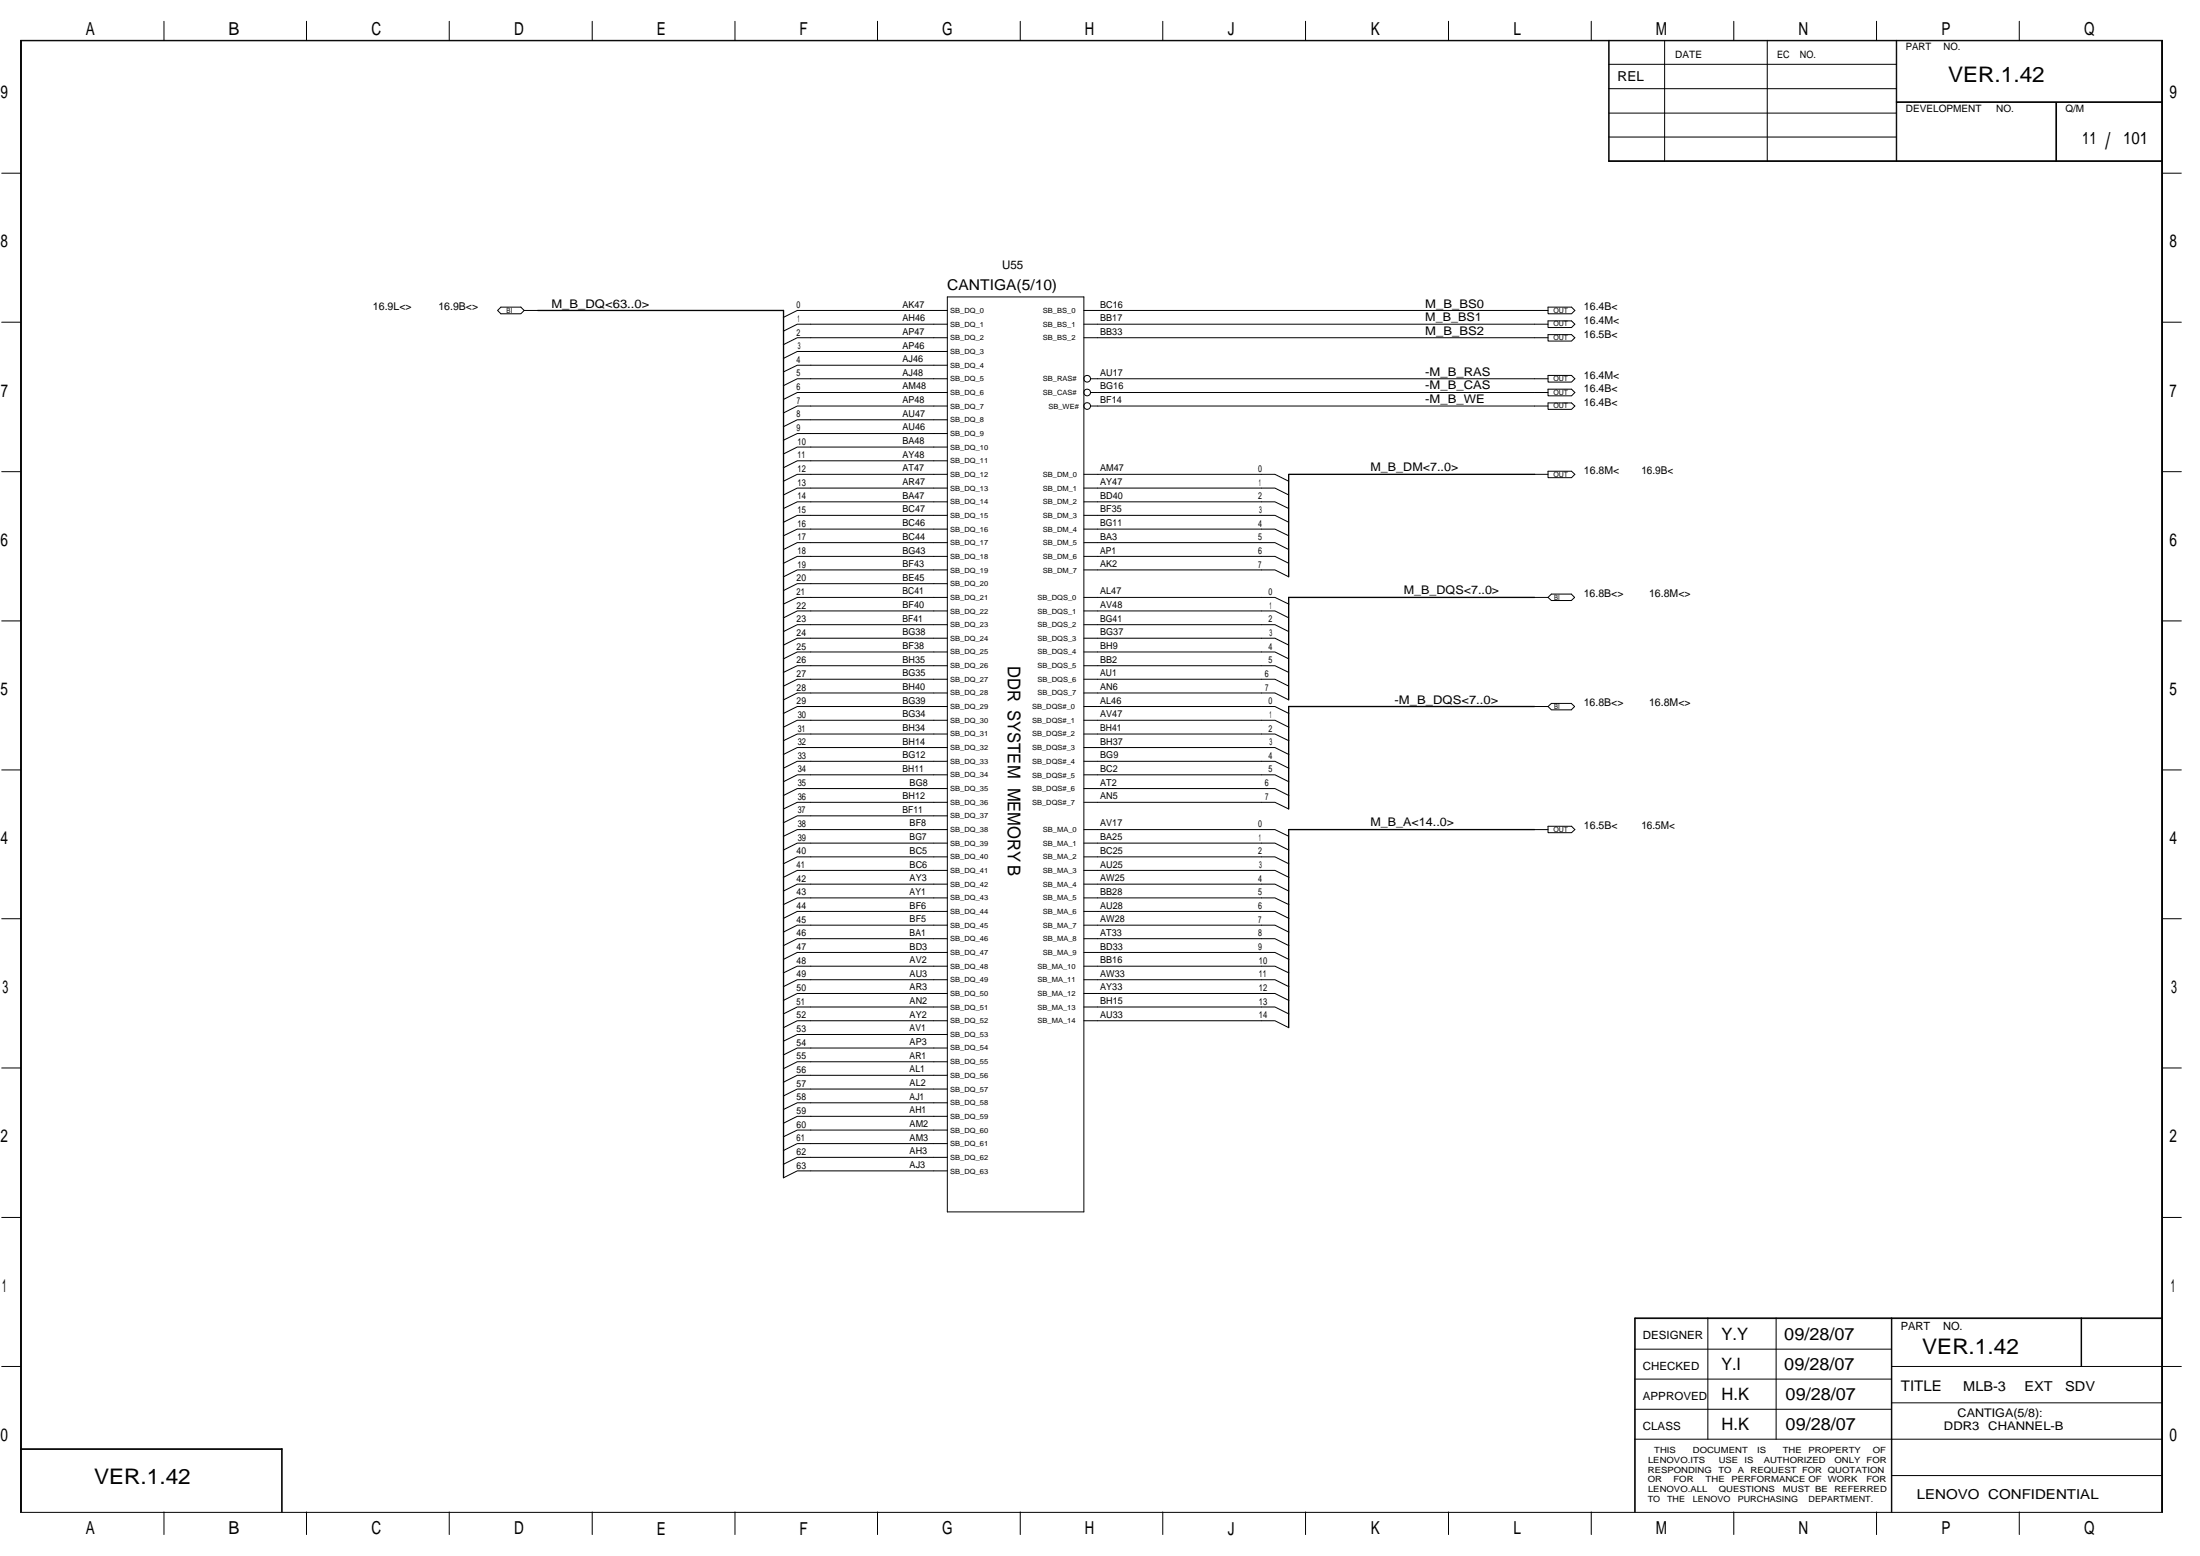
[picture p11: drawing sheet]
<svg xmlns="http://www.w3.org/2000/svg" width="420mm" height="297mm" viewBox="0 0 420 297" stroke-linecap="round" stroke-linejoin="round" font-family="sans-serif">
<path d="M102.7 59.3h46.9v165.5M293.1 90.6h-47v19.5M293.1 114h-47v19.6M293.1 134.9h-47v19.5M293.1 158.4h-47v37.8" fill="none" stroke="#000" stroke-width=".25"/>
<g fill="none" stroke="#000" stroke-width=".19">
<path d="M3.9 7.7h409.1v281h-409.1zM31.3 4.1v3.6M58.5 4.1v3.6M85.8 4.1v3.6M113.1 4.1v3.6M140.4 4.1v3.6M167.6 4.1v3.6M194.8 4.1v3.6M222.1 4.1v3.6M249.3 4.1v3.6M276.6 4.1v3.6M303.9 4.1v3.6"/>
<path d="M307.2 7.7v23.1h105.8M307.2 12.3h55M307.2 16.9h55M307.3 7.7v23.1M317.9 7.7v23.1M331.1 4.1v3.6M337.5 7.7v23.1M358.4 4.1v3.6M362.2 7.7v23.1M362.2 19.4h50.8M362.2 19.6h50.8M385.6 4.1v3.6"/>
<path d="M392.6 19.6v11.2M392.8 19.6v11.2M.3 33.1h3.6M307.2 30.7h105.8M307.2 21.6h55M307.3 26.2h54.9M413 33.1h3.6M95 59.3l.7-.7h3.8l.6 .7-.6 .6h-3.8zM100.1 59.3h2.6M180.9 56.7h26.1v174.7h-26.1zM180.9 59.3h-28.6l-2.7 1.3M295.6 59.3h-88.6"/>
<path d="M295.6 58.6h4.5l.7 .7-.7 .6h-4.5zM.3 61.5h3.6M180.9 77.5h-28.6l-2.7 1.3M180.9 74.9h-28.6l-2.7 1.3M180.9 69.7h-28.6l-2.7 1.3M180.9 72.3h-28.6l-2.7 1.3M180.9 64.5h-28.6l-2.7 1.3M180.9 61.9h-28.6l-2.7 1.3M180.9 67.1h-28.6l-2.7 1.3M295.6 61.9h-88.6M295.6 64.5h-88.6M295.6 61.3h4.5l.7 .6-.7 .6h-4.5z"/>
<path d="M295.6 72.3h-87.3M295.6 63.9h4.5l.7 .6-.7 .6h-4.5zM295.6 71.7h4.5l.7 .6-.7 .6h-4.5zM295.6 77.5h-87.3M295.6 74.9h-87.3M295.6 76.9h4.5l.7 .6-.7 .6h-4.5zM295.6 74.3h4.5l.7 .6-.7 .7h-4.5zM413 61.5h3.6M.3 90h3.6M180.9 80.1h-28.6l-2.7 1.3M180.9 95.8h-28.6l-2.7 1.3M180.9 98.4h-28.6l-2.7 1.3"/>
<path d="M180.9 88h-28.6l-2.7 1.3M180.9 93.2h-28.6l-2.7 1.3M180.9 90.6h-28.6l-2.7 1.3M180.9 82.8h-28.6l-2.7 1.2M180.9 85.3h-28.6l-2.7 1.4M207 93.2h36.5l2.6 1.3M207 95.8h36.5l2.6 1.3M207 90.6h36.5l2.6 1.3M207 98.4h36.5l2.6 1.3M293.1 90.6h2.5M295.6 90h4.5l.7 .6-.7 .6h-4.5zM413 90h3.6"/>
<path d="M.3 118.5h3.6M180.9 114h-28.6l-2.7 1.3M180.9 119.3h-28.6l-2.7 1.3M180.9 116.6h-28.6l-2.7 1.3M180.9 108.8h-28.6l-2.7 1.3M180.9 111.4h-28.6l-2.7 1.3M180.9 106.2h-28.6l-2.7 1.3M180.9 101h-28.6l-2.7 1.3M180.9 103.6h-28.6l-2.7 1.3M207 108.8h36.5l2.6 1.3M207 106.2h36.5l2.6 1.3M207 103.6h36.5l2.6 1.3"/>
<path d="M207 101h36.5l2.6 1.3M207 119.3h36.5l2.6 1.3M207 116.6h36.5l2.6 1.3M207 114h36.5l2.6 1.3M293.1 114h2.5M295.6 114l.7-.6h3.8l.6 .6-.6 .6h-3.8zM413 118.5h3.6M180.9 134.9h-28.6l-2.7 1.3M180.9 137.5h-28.6l-2.7 1.3M180.9 129.7h-28.6l-2.7 1.3M180.9 132.3h-28.6l-2.7 1.3M180.9 121.8h-28.6l-2.7 1.3"/>
<path d="M180.9 124.5h-28.6l-2.7 1.3M180.9 127.1h-28.6l-2.7 1.3M207 129.7h36.5l2.6 1.3M207 132.3h36.5l2.6 1.3M207 127.1h36.5l2.6 1.3M207 124.5h36.5l2.6 1.3M207 121.8h36.5l2.6 1.3M207 134.9h36.5l2.6 1.3M207 137.5h36.5l2.6 1.3M293.1 134.9h2.5M295.6 134.9l.7-.6h3.8l.6 .6-.6 .6h-3.8zM.3 147h3.6"/>
<path d="M180.9 158.4h-28.6l-2.7 1.2M180.9 155.7h-28.6l-2.7 1.4M180.9 147.9h-28.6l-2.7 1.3M180.9 150.5h-28.6l-2.7 1.3M180.9 153.2h-28.6l-2.7 1.2M180.9 142.7h-28.6l-2.7 1.3M180.9 145.3h-28.6l-2.7 1.3M180.9 140.1h-28.6l-2.7 1.3M207 158.4h36.5l2.6 1.2M207 153.2h36.5l2.6 1.2M207 145.3h36.5l2.6 1.3M207 147.9h36.5l2.6 1.3"/>
<path d="M207 150.5h36.5l2.6 1.3M207 140.1h36.5l2.6 1.3M207 142.7h36.5l2.6 1.3M293.1 158.4h2.5M295.6 157.7h4.5l.7 .7-.7 .6h-4.5zM413 147h3.6M.3 175.4h3.6M180.9 174h-28.6l-2.7 1.3M180.9 176.6h-28.6l-2.7 1.3M180.9 179.2h-28.6l-2.7 1.3M180.9 168.8h-28.6l-2.7 1.3M180.9 171.4h-28.6l-2.7 1.3"/>
<path d="M180.9 161h-28.6l-2.7 1.3M180.9 166.2h-28.6l-2.7 1.3M180.9 163.6h-28.6l-2.7 1.3M207 174h36.5l2.6 1.3M207 168.8h36.5l2.6 1.3M207 171.4h36.5l2.6 1.3M207 176.6h36.5l2.6 1.3M207 179.2h36.5l2.6 1.3M207 161h36.5l2.6 1.3M207 166.2h36.5l2.6 1.3M207 163.6h36.5l2.6 1.3M413 175.4h3.6"/>
<path d="M180.9 194.9h-28.6l-2.7 1.3M180.9 197.5h-28.6l-2.7 1.3M180.9 189.7h-28.6l-2.7 1.3M180.9 192.2h-28.6l-2.7 1.3M180.9 184.4h-28.6l-2.7 1.3M180.9 181.8h-28.6l-2.7 1.3M180.9 187h-28.6l-2.7 1.3M207 194.9h36.5l2.6 1.3M207 187h36.5l2.6 1.3M207 184.4h36.5l2.6 1.3M207 192.2h36.5l2.6 1.3M207 189.7h36.5l2.6 1.3"/>
<path d="M207 181.8h36.5l2.6 1.3M.3 203.9h3.6M180.9 215.7h-28.6l-2.7 1.3M180.9 218.3h-28.6l-2.7 1.3M180.9 210.5h-28.6l-2.7 1.3M180.9 207.9h-28.6l-2.7 1.3M180.9 213.1h-28.6l-2.7 1.3M180.9 205.3h-28.6l-2.7 1.3M180.9 202.7h-28.6l-2.7 1.3M180.9 200.1h-28.6l-2.7 1.3M413 203.9h3.6M.3 232.4h3.6"/>
<path d="M180.9 220.9h-28.6l-2.7 1.3M180.9 223.5h-28.6l-2.7 1.3M413 232.4h3.6M312.2 251.7h100.8M312.2 257.6h49M312.3 251.6v37M326.2 251.6v23.1M339.2 251.6v23.1M361.2 251.6v37M361.3 251.6v37M397.5 251.6v9.3M413 251.6h-100.8v37"/>
<path d="M.3 260.9h3.6M3.9 276.6h50v12M3.9 276.7h50M53.8 276.6v12M312.2 274.7h100.8M312.2 263.3h49M312.2 269h49M361.2 267.8h51.8M361.2 260.9h55.4M31.3 288.6v4.3M58.5 288.6v4.3M85.8 288.6v4.3"/>
<path d="M113.1 288.6v4.3M140.4 288.6v4.3M167.6 288.6v4.3M194.8 288.6v4.3M222.1 288.6v4.3M249.3 288.6v4.3M276.6 288.6v4.3M303.9 288.6v4.3M331.1 288.6v4.3M358.4 288.6v4.3M361.2 281.7h51.8M385.6 288.6v4.3"/>
<path d="M412.8 288.6v-280.8h-408.7v280.8"/>
<circle cx="207.6" cy="72.3" r=".64"/>
<circle cx="207.6" cy="74.9" r=".64"/>
<circle cx="207.6" cy="77.5" r=".64"/>
</g>
<text font-size="4.4" x="402.1" y="28.4">/</text>
<g font-size="4.1">
<text x="372.1" y="15.7">VER.1.42</text>
<text x="367.1" y="258.4">VER.1.42</text>
<text x="18" y="283.2">VER.1.42</text>
</g>
<g font-size="3.4">
<text x="16.4" y="6.6">A</text>
<text x="43.6" y="6.6">B</text>
<text x="70.9" y="6.6">C</text>
<text x="98.2" y="6.6">D</text>
<text x="125.4" y="6.6">E</text>
<text x="152.7" y="6.6">F</text>
<text x="179.9" y="6.6">G</text>
<text x="207.2" y="6.6">H</text>
<text x="234.5" y="6.6">J</text>
<text x="261.8" y="6.6">K</text>
<text x="289" y="6.6">L</text>
<text x="316.2" y="6.6">M</text>
<text x="343.5" y="6.6">N</text>
<text x="370.8" y="6.6">P</text>
<text x="398" y="6.6">Q</text>
<text x=".1" y="18.8">9</text>
<text x="414.3" y="18.8">9</text>
<text x=".1" y="47.2">8</text>
<text x="414.3" y="47.2">8</text>
<text x=".2" y="75.7">7</text>
<text x="414.3" y="75.7">7</text>
<text x=".1" y="104.2">6</text>
<text x="414.3" y="104.2">6</text>
<text x="192.5" y="127.1" transform="rotate(90 192.5 127.1)">DDR SYSTEM MEMORY B</text>
<text x=".1" y="132.7">5</text>
<text x="414.3" y="132.7">5</text>
<text x=".1" y="161.1">4</text>
<text x="414.3" y="161.1">4</text>
<text x=".5" y="189.6">3</text>
<text x="414.6" y="189.6">3</text>
<text x=".1" y="218.1">2</text>
<text x="414.3" y="218.1">2</text>
<text x=".4" y="246.6">1</text>
<text x="414.6" y="246.6">1</text>
<text x=".1" y="275.1">0</text>
<text x="414.3" y="275.1">0</text>
<text x="16.4" y="292.9">A</text>
<text x="43.6" y="292.9">B</text>
<text x="70.9" y="292.9">C</text>
<text x="98.2" y="292.9">D</text>
<text x="125.4" y="292.9">E</text>
<text x="152.7" y="292.9">F</text>
<text x="179.9" y="292.9">G</text>
<text x="207.2" y="292.9">H</text>
<text x="234.5" y="292.9">J</text>
<text x="261.8" y="292.9">K</text>
<text x="289" y="292.9">L</text>
<text x="316.2" y="292.9">M</text>
<text x="343.5" y="292.9">N</text>
<text x="370.8" y="292.9">P</text>
<text x="398" y="292.9">Q</text>
</g>
<g font-size="3.3">
<text x="397.7" y="27.4">11</text>
<text x="405.5" y="27.4">101</text>
<text x="328.7" y="255.8">Y.Y</text>
<text x="340.8" y="255.8">09/28/07</text>
<text x="328.7" y="261.6">Y.I</text>
<text x="340.8" y="261.6">09/28/07</text>
<text x="328.8" y="267.3">H.K</text>
<text x="341" y="267.3">09/28/07</text>
<text x="328.8" y="273">H.K</text>
<text x="341" y="273">09/28/07</text>
</g>
<g font-size="2.8">
<text x="180.9" y="55.4">CANTIGA(5/10)</text>
<text x="363" y="265.6">TITLE</text>
</g>
<g font-size="2.6">
<text x="308.9" y="15.5">REL</text>
<text x="374.9" y="265.5">MLB-3</text>
<text x="386.6" y="265.5">EXT</text>
<text x="394.4" y="265.5">SDV</text>
<text x="366.1" y="286.1">LENOVO CONFIDENTIAL</text>
</g>
<g font-size="2.3">
<text x="191.4" y="51.4">U55</text>
<text x="105.3" y="58.7">M_B_DQ&lt;63..0&gt;</text>
<text x="272.2" y="58.7">M_B_BS0</text>
<text x="272.2" y="63.9">M_B_BS2</text>
<text x="272.2" y="61.3">M_B_BS1</text>
<text x="272.2" y="71.8">-M_B_RAS</text>
<text x="272.2" y="74.3">-M_B_CAS</text>
<text x="272.2" y="77">-M_B_WE</text>
<text x="261.7" y="90">M_B_DM&lt;7..0&gt;</text>
<text x="268.1" y="113.5">M_B_DQS&lt;7..0&gt;</text>
<text x="266.3" y="134.3">-M_B_DQS&lt;7..0&gt;</text>
<text x="261.7" y="157.8">M_B_A&lt;14..0&gt;</text>
<text x="371.3" y="273">DDR3</text>
<text x="373.9" y="270.4">CANTIGA(5/8):</text>
<text x="379.7" y="273">CHANNEL-B</text>
</g>
<g font-size="2.2">
<text x="313.8" y="255.7">DESIGNER</text>
<text x="363" y="253.8">PART</text>
<text x="371.1" y="253.8">NO.</text>
<text x="313.8" y="261.5">CHECKED</text>
<text x="313.8" y="267.2">APPROVED</text>
<text x="313.8" y="272.9">CLASS</text>
</g>
<g font-size="2">
<text x="71.2" y="59.2">16.9L&lt;&gt;</text>
<text x="83.7" y="59.2">16.9B&lt;&gt;</text>
<text x="302.5" y="59.2">16.4B&lt;</text>
<text x="302.5" y="64.4">16.5B&lt;</text>
<text x="302.5" y="61.8">16.4M&lt;</text>
<text x="302.5" y="72.3">16.4M&lt;</text>
<text x="302.5" y="74.9">16.4B&lt;</text>
<text x="302.5" y="77.5">16.4B&lt;</text>
<text x="302.5" y="90.5">16.8M&lt;</text>
<text x="313.5" y="90.5">16.9B&lt;</text>
<text x="302.5" y="114">16.8B&lt;&gt;</text>
<text x="314.9" y="114">16.8M&lt;&gt;</text>
<text x="302.5" y="134.8">16.8B&lt;&gt;</text>
<text x="314.9" y="134.8">16.8M&lt;&gt;</text>
<text x="302.5" y="158.3">16.5B&lt;</text>
<text x="313.5" y="158.3">16.5M&lt;</text>
</g>
<g font-size="1.9">
<text x="319.9" y="11">DATE</text>
<text x="339.4" y="11">EC</text>
<text x="343.7" y="11">NO.</text>
<text x="364" y="9.5">PART</text>
<text x="371.2" y="9.5">NO.</text>
<text x="364" y="21.3">DEVELOPMENT</text>
<text x="381.2" y="21.3">NO.</text>
<text x="394.5" y="21.3">Q/M</text>
</g>
<g font-size="1.8">
<text x="152.1" y="58.8">0</text>
<text x="172.4" y="58.7">AK47</text>
<text x="210.1" y="58.7">BC16</text>
<text x="152.1" y="64.1">2</text>
<text x="152.3" y="61.4">1</text>
<text x="172.4" y="63.9">AP47</text>
<text x="172.4" y="61.3">AH46</text>
<text x="210.1" y="63.9">BB33</text>
<text x="210.1" y="61.3">BB17</text>
<text x="152.1" y="71.8">5</text>
<text x="152.1" y="69.3">4</text>
<text x="152.3" y="66.6">3</text>
<text x="172.4" y="66.5">AP46</text>
<text x="172.4" y="71.8">AJ48</text>
<text x="172.4" y="69.1">AJ46</text>
<text x="210.1" y="71.8">AU17</text>
<text x="152.1" y="74.5">6</text>
<text x="152.2" y="77.1">7</text>
<text x="172.4" y="77">AP48</text>
<text x="172.4" y="74.3">AM48</text>
<text x="210.1" y="74.3">BG16</text>
<text x="210.1" y="77">BF14</text>
<text x="152.1" y="82.3">9</text>
<text x="152.1" y="79.7">8</text>
<text x="172.4" y="79.6">AU47</text>
<text x="172.4" y="82.2">AU46</text>
<text x="152.3" y="84.9">10</text>
<text x="152.3" y="87.5">11</text>
<text x="172.4" y="87.4">AY48</text>
<text x="172.4" y="84.8">BA48</text>
<text x="152.3" y="90.1">12</text>
<text x="152.3" y="92.7">13</text>
<text x="152.3" y="95.3">14</text>
<text x="172.4" y="90">AT47</text>
<text x="172.4" y="92.6">AR47</text>
<text x="172.4" y="95.2">BA47</text>
<text x="210.1" y="95.2">BD40</text>
<text x="210.1" y="92.6">AY47</text>
<text x="210.1" y="90">AM47</text>
<text x="240.3" y="90.1">0</text>
<text x="240.3" y="95.3">2</text>
<text x="240.4" y="92.7">1</text>
<text x="152.3" y="97.9">15</text>
<text x="152.3" y="100.5">16</text>
<text x="172.4" y="97.8">BC47</text>
<text x="172.4" y="100.4">BC46</text>
<text x="210.1" y="97.8">BF35</text>
<text x="210.1" y="100.4">BG11</text>
<text x="240.3" y="100.5">4</text>
<text x="240.5" y="97.9">3</text>
<text x="152.3" y="103.1">17</text>
<text x="152.3" y="105.7">18</text>
<text x="172.4" y="105.7">BG43</text>
<text x="172.4" y="103">BC44</text>
<text x="210.1" y="103">BA3</text>
<text x="210.1" y="105.7">AP1</text>
<text x="240.3" y="103.1">5</text>
<text x="240.3" y="105.7">6</text>
<text x="152.1" y="111">20</text>
<text x="152.1" y="113.6">21</text>
<text x="152.3" y="108.4">19</text>
<text x="172.4" y="110.9">BE45</text>
<text x="172.4" y="113.5">BC41</text>
<text x="172.4" y="108.2">BF43</text>
<text x="210.1" y="108.2">AK2</text>
<text x="210.1" y="113.5">AL47</text>
<text x="240.3" y="108.4">7</text>
<text x="242.3" y="113.6">0</text>
<text x="152.1" y="116.2">22</text>
<text x="152.1" y="118.8">23</text>
<text x="172.4" y="118.7">BF41</text>
<text x="172.4" y="116.1">BF40</text>
<text x="210.1" y="118.7">BG41</text>
<text x="210.1" y="116.1">AV48</text>
<text x="242.3" y="118.8">2</text>
<text x="242.4" y="116.2">1</text>
<text x="152.1" y="124">25</text>
<text x="152.1" y="121.4">24</text>
<text x="172.4" y="121.3">BG38</text>
<text x="172.4" y="123.9">BF38</text>
<text x="210.1" y="121.3">BG37</text>
<text x="210.1" y="123.9">BH9</text>
<text x="242.3" y="124">4</text>
<text x="242.5" y="121.4">3</text>
<text x="152.1" y="126.6">26</text>
<text x="152.1" y="131.8">28</text>
<text x="152.1" y="129.2">27</text>
<text x="172.4" y="131.7">BH40</text>
<text x="172.4" y="126.5">BH35</text>
<text x="172.4" y="129.1">BG35</text>
<text x="210.1" y="126.5">BB2</text>
<text x="210.1" y="129.1">AU1</text>
<text x="210.1" y="131.7">AN6</text>
<text x="241.6" y="129.2">6</text>
<text x="241.6" y="131.8">7</text>
<text x="242.3" y="126.6">5</text>
<text x="152.1" y="134.5">29</text>
<text x="152.3" y="137">30</text>
<text x="172.4" y="134.3">BG39</text>
<text x="172.4" y="136.9">BG34</text>
<text x="210.1" y="136.9">AV47</text>
<text x="210.1" y="134.3">AL46</text>
<text x="242.3" y="134.5">0</text>
<text x="242.4" y="137">1</text>
<text x="152.3" y="139.7">31</text>
<text x="152.3" y="142.2">32</text>
<text x="172.4" y="139.5">BH34</text>
<text x="172.4" y="142.2">BH14</text>
<text x="210.1" y="142.2">BH37</text>
<text x="210.1" y="139.5">BH41</text>
<text x="242.3" y="139.7">2</text>
<text x="242.5" y="142.2">3</text>
<text x="152.3" y="144.9">33</text>
<text x="152.3" y="147.4">34</text>
<text x="172.4" y="147.4">BH11</text>
<text x="172.4" y="144.7">BG12</text>
<text x="173.7" y="150">BG8</text>
<text x="210.1" y="150">AT2</text>
<text x="210.1" y="144.7">BG9</text>
<text x="210.1" y="147.4">BC2</text>
<text x="242.3" y="147.4">5</text>
<text x="242.3" y="144.9">4</text>
<text x="152.3" y="152.7">36</text>
<text x="152.3" y="150.1">35</text>
<text x="152.3" y="155.3">37</text>
<text x="172.4" y="152.6">BH12</text>
<text x="172.4" y="155.2">BF11</text>
<text x="210.1" y="152.6">AN5</text>
<text x="241.6" y="150.1">6</text>
<text x="241.6" y="152.7">7</text>
<text x="152.3" y="160.5">39</text>
<text x="152.3" y="157.9">38</text>
<text x="173.7" y="160.4">BG7</text>
<text x="173.7" y="157.8">BF8</text>
<text x="210.1" y="160.4">BA25</text>
<text x="210.1" y="157.8">AV17</text>
<text x="240.3" y="157.9">0</text>
<text x="240.4" y="160.5">1</text>
<text x="152.1" y="163.1">40</text>
<text x="152.1" y="165.7">41</text>
<text x="173.7" y="165.6">BC6</text>
<text x="173.7" y="163">BC5</text>
<text x="210.1" y="165.6">AU25</text>
<text x="210.1" y="163">BC25</text>
<text x="240.3" y="163.1">2</text>
<text x="240.5" y="165.7">3</text>
<text x="152.1" y="170.9">43</text>
<text x="152.1" y="168.3">42</text>
<text x="152.1" y="173.5">44</text>
<text x="173.7" y="173.4">BF6</text>
<text x="173.7" y="170.8">AY1</text>
<text x="173.7" y="168.2">AY3</text>
<text x="210.1" y="173.4">AU28</text>
<text x="210.1" y="170.8">BB28</text>
<text x="210.1" y="168.2">AW25</text>
<text x="240.3" y="170.9">5</text>
<text x="240.3" y="168.3">4</text>
<text x="240.3" y="173.5">6</text>
<text x="152.1" y="178.8">46</text>
<text x="152.1" y="176.1">45</text>
<text x="173.7" y="176.1">BF5</text>
<text x="173.7" y="178.6">BA1</text>
<text x="210.1" y="178.6">AT33</text>
<text x="210.1" y="176.1">AW28</text>
<text x="240.3" y="178.8">8</text>
<text x="240.3" y="176.1">7</text>
<text x="152.1" y="181.4">47</text>
<text x="152.1" y="184">48</text>
<text x="173.7" y="181.3">BD3</text>
<text x="173.7" y="183.9">AV2</text>
<text x="210.1" y="181.3">BD33</text>
<text x="210.1" y="183.9">BB16</text>
<text x="240.3" y="181.4">9</text>
<text x="240.4" y="184">10</text>
<text x="152.1" y="186.6">49</text>
<text x="152.1" y="191.8">51</text>
<text x="152.1" y="189.2">50</text>
<text x="173.7" y="189.1">AR3</text>
<text x="173.7" y="186.5">AU3</text>
<text x="173.7" y="191.7">AN2</text>
<text x="210.1" y="191.7">BH15</text>
<text x="210.1" y="189.1">AY33</text>
<text x="210.1" y="186.5">AW33</text>
<text x="240.4" y="189.2">12</text>
<text x="240.4" y="191.8">13</text>
<text x="240.4" y="186.6">11</text>
<text x="152.1" y="197">53</text>
<text x="152.1" y="194.4">52</text>
<text x="173.7" y="196.9">AV1</text>
<text x="173.7" y="194.3">AY2</text>
<text x="210.1" y="194.3">AU33</text>
<text x="240.4" y="194.4">14</text>
<text x="152.1" y="199.6">54</text>
<text x="152.1" y="202.2">55</text>
<text x="173.7" y="199.5">AP3</text>
<text x="173.7" y="202.1">AR1</text>
<text x="152.1" y="204.8">56</text>
<text x="152.1" y="207.4">57</text>
<text x="173.7" y="204.7">AL1</text>
<text x="173.7" y="209.9">AJ1</text>
<text x="173.7" y="207.3">AL2</text>
<text x="152.1" y="212.6">59</text>
<text x="152.1" y="210.1">58</text>
<text x="152.1" y="215.3">60</text>
<text x="173.7" y="212.6">AH1</text>
<text x="173.7" y="215.1">AM2</text>
<text x="152.1" y="217.8">61</text>
<text x="152.1" y="220.5">62</text>
<text x="173.7" y="220.4">AH3</text>
<text x="173.7" y="217.8">AM3</text>
<text x="152.1" y="223.1">63</text>
<text x="173.7" y="223">AJ3</text>
</g>
<g font-size="1.6">
<text x="314.7" y="281.2">RESPONDING</text>
<text x="314.7" y="279.3">LENOVO.ITS</text>
<text x="315.9" y="277.5">THIS</text>
<text x="323.3" y="277.5">DOCUMENT</text>
<text x="328.2" y="281.2">TO</text>
<text x="328.2" y="279.3">USE</text>
<text x="331.9" y="281.2">A</text>
<text x="333.2" y="279.3">IS</text>
<text x="334.3" y="281.2">REQUEST FOR QUOTATION</text>
<text x="335.6" y="277.5">IS</text>
<text x="336.8" y="279.3">AUTHORIZED</text>
<text x="340.5" y="277.5">THE</text>
<text x="345.4" y="277.5">PROPERTY</text>
<text x="350.3" y="279.3">ONLY</text>
<text x="356.5" y="279.3">FOR</text>
<text x="357.7" y="277.5">OF</text>
<text x="314.7" y="286.7">TO</text>
<text x="314.7" y="283">OR</text>
<text x="314.7" y="284.9">LENOVO.ALL</text>
<text x="318.4" y="286.7">THE</text>
<text x="319.6" y="283">FOR</text>
<text x="323.3" y="286.7">LENOVO</text>
<text x="325.7" y="283">THE</text>
<text x="328.2" y="284.9">QUESTIONS</text>
<text x="330.7" y="283">PERFORMANCE OF</text>
<text x="331.9" y="286.7">PURCHASING</text>
<text x="340.5" y="284.9">MUST BE</text>
<text x="345.4" y="286.7">DEPARTMENT.</text>
<text x="349.1" y="283">WORK</text>
<text x="350.3" y="284.9">REFERRED</text>
<text x="356.4" y="283">FOR</text>
</g>
<g font-size="1.4">
<text x="96.8" y="59.7">BI</text>
<text x="181.5" y="59.8">SB_DQ_0</text>
<text x="199.2" y="59.8">SB_BS_0</text>
<text x="296.7" y="59.7">OUT</text>
<text x="181.5" y="62.4">SB_DQ_1</text>
<text x="181.5" y="65">SB_DQ_2</text>
<text x="199.2" y="62.4">SB_BS_1</text>
<text x="199.2" y="65">SB_BS_2</text>
<text x="296.7" y="62.3">OUT</text>
<text x="296.7" y="64.9">OUT</text>
<text x="181.5" y="67.6">SB_DQ_3</text>
<text x="181.5" y="70.2">SB_DQ_4</text>
<text x="181.5" y="72.8">SB_DQ_5</text>
<text x="181.5" y="75.4">SB_DQ_6</text>
<text x="199.2" y="72.8">SB_RAS#</text>
<text x="199.2" y="75.4">SB_CAS#</text>
<text x="296.7" y="72.7">OUT</text>
<text x="296.7" y="77.9">OUT</text>
<text x="296.7" y="75.4">OUT</text>
<text x="181.5" y="78">SB_DQ_7</text>
<text x="181.5" y="80.6">SB_DQ_8</text>
<text x="181.5" y="83.2">SB_DQ_9</text>
<text x="200.2" y="78">SB_WE#</text>
<text x="181.5" y="85.8">SB_DQ_10</text>
<text x="181.5" y="88.4">SB_DQ_11</text>
<text x="181.5" y="91.1">SB_DQ_12</text>
<text x="181.5" y="93.6">SB_DQ_13</text>
<text x="199.2" y="91.1">SB_DM_0</text>
<text x="199.2" y="93.6">SB_DM_1</text>
<text x="296.7" y="91">OUT</text>
<text x="181.5" y="96.3">SB_DQ_14</text>
<text x="181.5" y="98.8">SB_DQ_15</text>
<text x="181.5" y="101.5">SB_DQ_16</text>
<text x="199.2" y="96.3">SB_DM_2</text>
<text x="199.2" y="98.9">SB_DM_3</text>
<text x="199.2" y="101.5">SB_DM_4</text>
<text x="181.5" y="104.1">SB_DQ_17</text>
<text x="181.5" y="106.7">SB_DQ_18</text>
<text x="199.2" y="104.1">SB_DM_5</text>
<text x="199.2" y="106.7">SB_DM_6</text>
<text x="181.5" y="109.3">SB_DQ_19</text>
<text x="181.5" y="111.9">SB_DQ_20</text>
<text x="199.2" y="109.3">SB_DM_7</text>
<text x="181.5" y="114.5">SB_DQ_21</text>
<text x="181.5" y="117.1">SB_DQ_22</text>
<text x="181.5" y="119.7">SB_DQ_23</text>
<text x="198.2" y="114.5">SB_DQS_0</text>
<text x="198.2" y="117.1">SB_DQS_1</text>
<text x="198.2" y="119.7">SB_DQS_2</text>
<text x="296.8" y="114.5">BI</text>
<text x="181.5" y="122.3">SB_DQ_24</text>
<text x="181.5" y="124.9">SB_DQ_25</text>
<text x="198.2" y="122.3">SB_DQS_3</text>
<text x="198.2" y="124.9">SB_DQS_4</text>
<text x="181.5" y="127.6">SB_DQ_26</text>
<text x="181.5" y="130.2">SB_DQ_27</text>
<text x="198.2" y="127.6">SB_DQS_5</text>
<text x="198.2" y="130.2">SB_DQS_6</text>
<text x="181.5" y="132.8">SB_DQ_28</text>
<text x="181.5" y="135.4">SB_DQ_29</text>
<text x="181.5" y="138">SB_DQ_30</text>
<text x="197.1" y="135.4">SB_DQS#_0</text>
<text x="197.1" y="138">SB_DQS#_1</text>
<text x="198.2" y="132.8">SB_DQS_7</text>
<text x="296.8" y="135.3">BI</text>
<text x="181.5" y="140.6">SB_DQ_31</text>
<text x="181.5" y="143.2">SB_DQ_32</text>
<text x="197.1" y="140.6">SB_DQS#_2</text>
<text x="197.1" y="143.2">SB_DQS#_3</text>
<text x="181.5" y="145.8">SB_DQ_33</text>
<text x="181.5" y="148.4">SB_DQ_34</text>
<text x="197.1" y="145.8">SB_DQS#_4</text>
<text x="197.1" y="148.4">SB_DQS#_5</text>
<text x="181.5" y="151">SB_DQ_35</text>
<text x="181.5" y="153.6">SB_DQ_36</text>
<text x="197.1" y="151">SB_DQS#_6</text>
<text x="197.1" y="153.6">SB_DQS#_7</text>
<text x="181.5" y="156.2">SB_DQ_37</text>
<text x="181.5" y="158.8">SB_DQ_38</text>
<text x="181.5" y="161.5">SB_DQ_39</text>
<text x="199.2" y="158.8">SB_MA_0</text>
<text x="199.2" y="161.5">SB_MA_1</text>
<text x="296.7" y="158.8">OUT</text>
<text x="181.5" y="164">SB_DQ_40</text>
<text x="181.5" y="166.7">SB_DQ_41</text>
<text x="199.2" y="164">SB_MA_2</text>
<text x="199.2" y="166.7">SB_MA_3</text>
<text x="181.5" y="169.3">SB_DQ_42</text>
<text x="181.5" y="171.9">SB_DQ_43</text>
<text x="199.2" y="169.3">SB_MA_4</text>
<text x="199.2" y="171.9">SB_MA_5</text>
<text x="181.5" y="174.5">SB_DQ_44</text>
<text x="181.5" y="177.1">SB_DQ_45</text>
<text x="181.5" y="179.7">SB_DQ_46</text>
<text x="199.2" y="174.5">SB_MA_6</text>
<text x="199.2" y="177.1">SB_MA_7</text>
<text x="199.2" y="179.7">SB_MA_8</text>
<text x="181.5" y="182.3">SB_DQ_47</text>
<text x="181.5" y="184.9">SB_DQ_48</text>
<text x="198.2" y="184.9">SB_MA_10</text>
<text x="199.2" y="182.3">SB_MA_9</text>
<text x="181.5" y="187.5">SB_DQ_49</text>
<text x="181.5" y="190.1">SB_DQ_50</text>
<text x="198.2" y="187.5">SB_MA_11</text>
<text x="198.2" y="190.1">SB_MA_12</text>
<text x="181.5" y="192.7">SB_DQ_51</text>
<text x="181.5" y="195.3">SB_DQ_52</text>
<text x="181.5" y="198">SB_DQ_53</text>
<text x="198.2" y="192.7">SB_MA_13</text>
<text x="198.2" y="195.3">SB_MA_14</text>
<text x="181.5" y="200.5">SB_DQ_54</text>
<text x="181.5" y="203.2">SB_DQ_55</text>
<text x="181.5" y="205.8">SB_DQ_56</text>
<text x="181.5" y="208.4">SB_DQ_57</text>
<text x="181.5" y="211">SB_DQ_58</text>
<text x="181.5" y="213.6">SB_DQ_59</text>
<text x="181.5" y="216.2">SB_DQ_60</text>
<text x="181.5" y="218.8">SB_DQ_61</text>
<text x="181.5" y="221.4">SB_DQ_62</text>
<text x="181.5" y="224">SB_DQ_63</text>
</g>
</svg>
